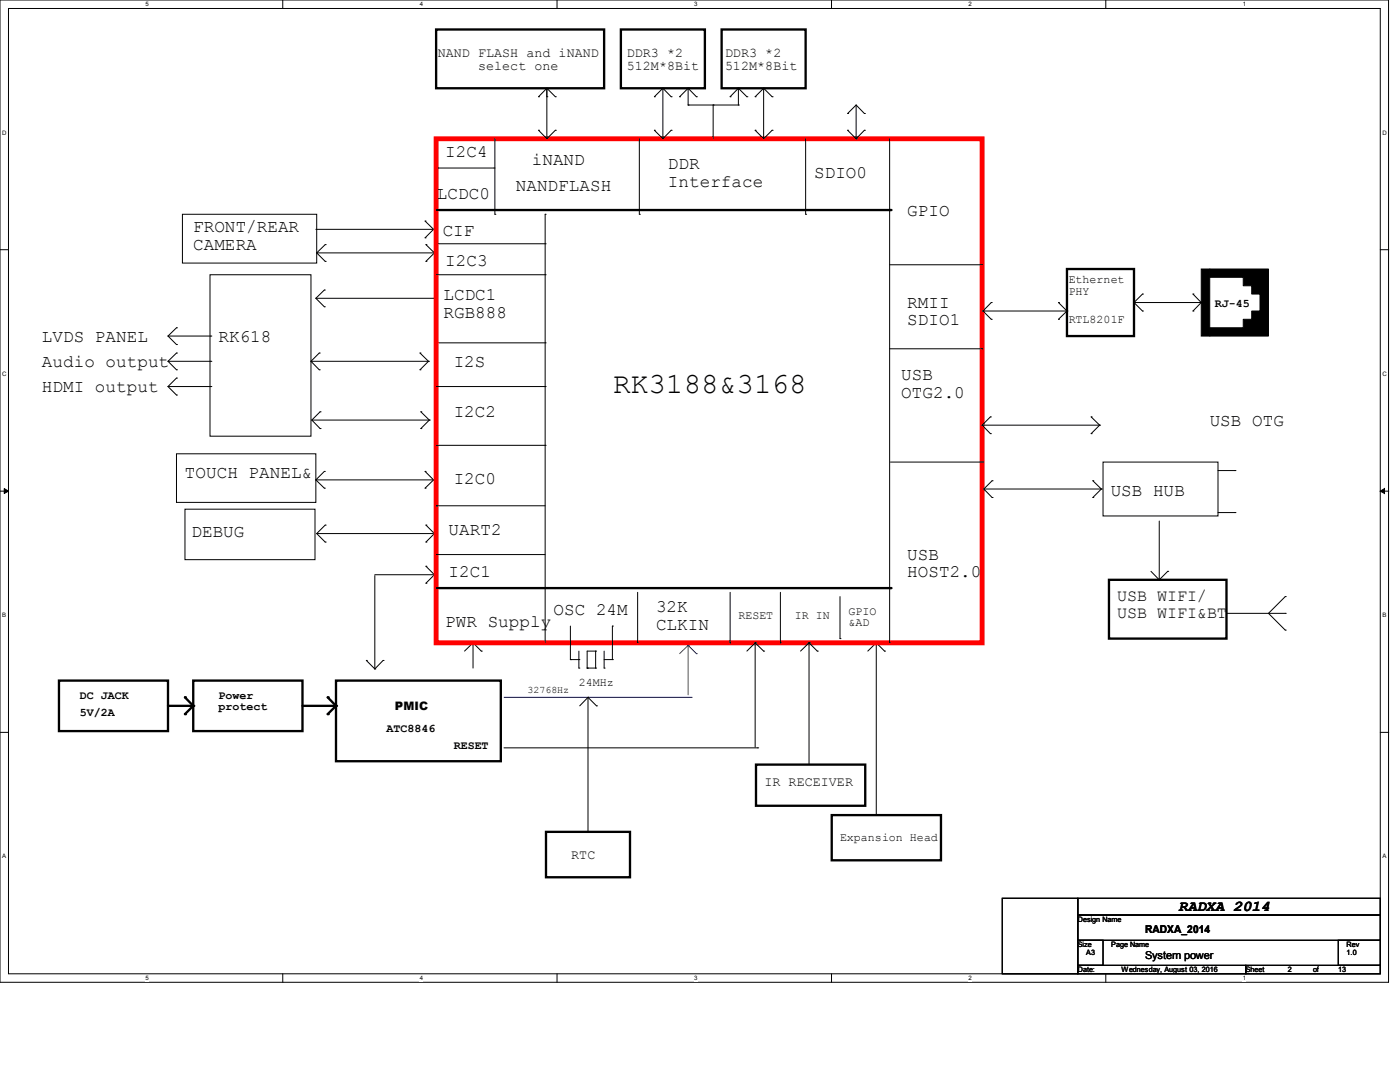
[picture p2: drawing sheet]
<svg xmlns="http://www.w3.org/2000/svg" width="279mm" height="216mm" viewBox="0 0 279 216" stroke-linecap="round" stroke-linejoin="round" font-family="sans-serif">
<path d="M0 0h277.1v196h-277.1zM1.7 1.7h273.8v192.6h-273.8z" fill="none" stroke="#000" stroke-width=".2"/>
<g fill="#fff">
<path d="M29 .2h.7v1.3h-.7z"/>
<path d="M29 194.5h.7v1.3h-.7z"/>
</g>
<path d="M56.4 0v1.7M56.4 194.3v1.7" fill="none" stroke="#000" stroke-width=".2"/>
<g fill="#fff">
<path d="M83.8 .2h.6v1.3h-.6z"/>
<path d="M83.8 194.5h.6v1.3h-.6z"/>
</g>
<path d="M111.2 0v1.7M111.2 194.3v1.7" fill="none" stroke="#000" stroke-width=".2"/>
<g fill="#fff">
<path d="M138.5 .2h.6v1.3h-.6z"/>
<path d="M138.5 194.5h.6v1.3h-.6z"/>
</g>
<path d="M165.9 0v1.7M165.9 194.3v1.7" fill="none" stroke="#000" stroke-width=".2"/>
<g fill="#fff">
<path d="M193.3 .2h.6v1.3h-.6z"/>
<path d="M193.3 194.5h.6v1.3h-.6z"/>
</g>
<path d="M220.7 0v1.7M220.7 194.3v1.7" fill="none" stroke="#000" stroke-width=".2"/>
<g fill="#fff">
<path d="M248 .2h.7v1.3h-.7z"/>
<path d="M248 194.5h.7v1.3h-.7z"/>
<path d="M.4 25.7h.8v1.4h-.8z"/>
<path d="M275.9 25.7h.8v1.4h-.8z"/>
<path d="M.4 73.9h.8v1.3h-.8z"/>
<path d="M275.9 73.9h.8v1.3h-.8z"/>
</g>
<path d="M0 49.8h1.7M275.5 49.8h1.7" fill="none" stroke="#000" stroke-width=".2"/>
<g fill="#fff">
<path d="M.4 122h.8v1.4h-.8z"/>
<path d="M275.9 122h.7v1.4h-.7z"/>
</g>
<path d="M0 98h1.7M275.5 98h1.7" fill="none" stroke="#000" stroke-width=".2"/>
<path d="M.8 97.5l.9 .5-.9 .5zM275.5 98l.8-.5v1z" fill="#000" stroke="#000" stroke-width=".2"/>
<g fill="#fff">
<path d="M.4 170.2h.8v1.3h-.8z"/>
<path d="M275.9 170.2h.7v1.3h-.7z"/>
</g>
<g fill="none" stroke="#000" stroke-width=".2">
<path d="M107.5 19.3h.1M109.1 19.3h.1M109.1 17.6l-1.6 1.7M109.1 17.6l1.7 1.7M109.1 17.6v10.1M110.8 19.3h.1M130.6 19.3h.1M132.3 17.6h.1M132.3 17.6l1.6 1.7M132.3 17.6l-1.7 1.7M132.3 17.6v10.1M133.9 19.3h.1"/>
<path d="M135.6 19.3h.1M137.3 17.6h.1M137.3 17.6l1.7 1.7M137.3 17.6l-1.7 1.7M137.3 17.6v3.4M139 19.3h.1M145.7 19.3h.1M147.4 17.6h.1M147.4 17.6v3.4M147.4 17.6l-1.7 1.7M147.4 17.6l1.7 1.7M149.1 19.3h.1"/>
<path d="M150.7 19.3h.1M152.4 17.6h.1M152.4 17.6l1.7 1.7M152.4 17.6l-1.7 1.7M152.4 17.6v10.1M154.1 19.3h.1M87.4 33.5h11.2M98.6 33.5h.1M98.8 27.7v15.1M107.5 26h.1M107.5 26l1.6 1.7M109.1 27.7h.1"/>
<path d="M110.8 26h.1M110.8 26l-1.7 1.7M127.6 27.7v15.1M130.6 26h.1M130.6 26l1.7 1.7M133.9 26h.1M133.9 26l-1.6 1.7M137.3 21h.1M137.3 21h10.1M142.3 21h.1M142.3 21v6.7M147.4 21h.1"/>
<path d="M150.7 26h.1M150.7 26l1.7 1.7M154.1 26h.1M154.1 26l-1.7 1.7M160.8 27.7v15.1M169.2 22.6h.1M169.2 26h.1M169.2 26l1.7 1.7M170.9 27.7h.1M170.9 21l1.6 1.6M170.9 21l-1.7 1.6M170.9 21v6.7"/>
<path d="M172.5 22.6h.1M172.5 26h.1M172.5 26l-1.6 1.7M177.5 27.7v100.6M36.4 42.8h26.8v9.7h-26.8zM41.9 54.8h20.2v32.2h-20.2zM63 45.8h23.5M63 59.5l1.7 1.7M63 59.5h23.5M63.2 50.5h23.5M63.2 50.5l1.7 1.7M64.7 57.9h.1"/>
<path d="M64.7 57.9l-1.7 1.6M64.9 52.2h.1M64.9 48.8h.1M64.9 48.8l-1.7 1.7M84.8 47.5h.1M84.8 44.1h.1M84.8 44.1l1.7 1.7M85 52.2h.1M85 48.8h.1M85 48.8l1.7 1.7M86.5 45.8h.1M86.5 59.5h.1"/>
<path d="M86.5 45.8l-1.7 1.7M86.7 50.5h.1M86.7 50.5l-1.7 1.7M87 54.8h21.8M87.4 48.6h21.4M98.8 42.8h.1M108.8 48.6h.1M108.8 42.8h.1M108.8 54.8h.1M108.8 42.8v85.5M127.6 42.8h.1M160.8 42.8h.1"/>
<path d="M177.5 52.8h18.5M196 52.8h.1M228 58.7h.1M228 58.7l-1.7 1.7M238.1 58.7h.1M238.1 58.7l1.6 1.7M33.5 67.1h8.6M33.5 67.1l1.7 1.6M33.5 72.1h8.6M33.5 72.1l1.7 1.7M33.5 77.1h8.6M33.5 77.1l1.7 1.7"/>
<path d="M35.2 68.7h.1M35.2 65.4h.1M35.2 73.8h.1M35.2 70.4h.1M35.2 78.8h.1M35.2 75.4h.1M35.2 65.4l-1.7 1.7M35.2 70.4l-1.7 1.7M35.2 75.4l-1.7 1.7M42.1 67.1h.1M42.1 72.1h.1M42.1 77.1h.1"/>
<path d="M62.1 72.1h23.4M62.1 72.1l1.6 1.7M63.7 73.8h.1M63.7 70.4h.1M63.7 70.4l-1.6 1.7M64.7 61.2h.1M83.8 73.8h.1M83.8 70.4h.1M83.8 70.4l1.7 1.7M85.5 72.1h.1M85.5 72.1l-1.7 1.7M87 68.4h21.8"/>
<path d="M87 77.1h21.8M108.8 68.4h.1M108.8 77.1h.1M177.5 69.6h18.5M196 69.6h.1M196.2 62.1h16.7M196.2 62.1l1.6 1.6M197.8 60.4h.1M197.8 63.7h.1M197.8 60.4l-1.6 1.7M211.2 60.4h.1M211.2 63.7h.1"/>
<path d="M211.2 60.4l1.7 1.7M212.9 62.1h.1M212.9 62.1l-1.7 1.6M226.3 60.4l1.7 1.7M226.3 60.4h13.4M228 62.1h.1M238.1 62.1h.1M239.7 60.4h.1M239.7 60.4l-1.6 1.7M35.2 90.6h27.8v9.6h-27.8zM62.2 83.8h23.5M62.2 83.8l1.7 1.7"/>
<path d="M63 95.8h23.5M63 95.8l1.7 1.6M63.9 85.5h.1M63.9 82.2h.1M63.9 82.2l-1.7 1.6M64.7 94.1h.1M64.7 97.4h.1M64.7 94.1l-1.7 1.7M84 85.5h.1M84 82.2h.1M84 82.2l1.7 1.6M84.8 97.4h.1"/>
<path d="M84.8 94.1h.1M84.8 94.1l1.7 1.7M85.7 83.8h.1M85.7 83.8l-1.7 1.7M86.5 95.8h.1M86.5 95.8l-1.7 1.6M87 88.9h21.8M108.8 88.9h.1M177.7 92.2h18.5M196 84.8l1.7 1.7M196 84.8h23.5M196.2 92.2h.1"/>
<path d="M196.3 97.6h23.5M196.3 97.6l1.7 1.7M197.7 83.2h.1M197.7 86.5h.1M197.7 83.2l-1.7 1.6M198 95.9h.1M198 99.3h.1M198 95.9l-1.7 1.7M217.8 83.2h.1M217.8 86.5h.1M217.8 83.2l1.7 1.6M218.1 95.9h.1"/>
<path d="M218.1 99.3h.1M218.1 95.9l1.7 1.7M219.5 84.8h.1M219.5 84.8l-1.7 1.7M219.8 97.6h.1M219.8 97.6l-1.7 1.7M220.1 92.2h23v10.8h-23zM243.1 93.9h3.4M246.5 93.9h.1M36.9 101.6h26v10.1h-26zM63.2 106.5h23.5M63.2 106.5l1.7 1.7"/>
<path d="M64.9 108.2h.1M64.9 104.8h.1M64.9 104.8l-1.7 1.7M74.8 114.9v18.6M74.8 114.7h11.9M85 104.8h.1M85 108.2h.1M85 116.4h.1M85 113h.1M85 104.8l1.7 1.7M85 113l1.7 1.7M86.7 106.5h.1"/>
<path d="M86.7 114.7h.1M86.7 106.5l-1.7 1.7M86.7 114.7l-1.7 1.7M87 110.7h.1M87 100.9h.1M87 110.7h21.8M87 100.9h21.8M127.3 118.2v10.1M145.7 118.2v10.1M155.7 118.2v10.1M167.6 119v8.4M229.7 114l1.7 1.7"/>
<path d="M231.4 115.7h.1M231.4 104v11.7M233 114h.1M233 114l-1.6 1.7M243.1 102.3h3.4M246.5 102.3h.1M256.5 119h.1M256.5 119l-3.3 3.4 3.3 3.3M73.1 131.8h.1M73.1 131.8l1.7 1.7M74.8 133.5h.1M76.5 131.8h.1"/>
<path d="M76.5 131.8l-1.7 1.7M94.4 128.3h.1M94.4 128.3l-1.7 1.6M94.4 128.3v5M94.4 128.3l1.7 1.6M96.1 129.9h.1M113.8 131.6h.1M113.8 124.9v6.7M113.8 131.6h1.7M115.5 133.3h.1M115.5 131.6h.1M115.5 129.9v3.4"/>
<path d="M117.2 133.3h.1M117.2 133.3h1.7M117.3 139.1h.1M117.3 139.1v26.9M117.3 139.1l-1.6 1.7M117.3 139.1l1.7 1.7M118.9 129.9h.1M118.9 133.3h.1M118.9 129.9h-1.7v3.4M118.9 129.9v3.4M120.6 133.3h.1M120.6 131.6h1.6"/>
<path d="M120.6 129.9v3.4M122.2 124.9h.1M122.2 131.6h.1M122.2 124.9v6.7M127.3 128.3h.1M145.7 128.3h.1M150.7 128.3h.1M150.7 128.3l1.7 1.6M150.7 128.3l-1.6 1.6M150.7 128.3v20.8M152.4 129.9h.1M155.7 128.3h.1"/>
<path d="M161.5 128.3h.1M161.5 128.3l-1.7 1.6M161.5 128.3v24.1M161.5 128.3l1.6 1.6M163.1 129.9h.1M167.6 127.4h.1M174.9 128.3h.1M174.9 128.3v34.3M174.9 128.3l-1.7 1.6M174.9 128.3l1.6 1.6M176.5 129.9h.1M177.5 128.3h.1"/>
<path d="M244.8 122.4h11.7M256.5 122.4h.1M256.5 125.7h.1M0 146.1h1.7M100.6 149.2h50.6M119 140.8h.1M151.2 149.2h.1M275.5 146.1h1.7M200 179.2h15.1v15.1h-15.1zM215.1 179.2h60.4v3.4h-60.4zM215.1 182.6h60.4v5h-60.4zM215.1 187.6h5v5h-5z"/>
<path d="M215.1 192.6h33.5v1.7h-33.5zM248.6 192.6h26.9v1.7h-26.9zM267.1 187.6h8.4v5h-8.4z"/>
</g>
<g fill="none" stroke="#000" stroke-width=".47">
<path d="M87 5.9h33.6v11.7h-33.6zM123.9 5.9h16.8v11.7h-16.8zM144 5.9h16.8v11.7h-16.8zM87.2 41.9h90.5M212.9 53.7h13.4v13.4h-13.4zM87.2 117.3h90.5M221.3 115.7h23.5v11.7h-23.5zM11.8 135.8h21.7v10.1h-21.7zM36.9 139.1l1.7 1.7M38.6 135.8h21.8v10.1h-21.8zM65.4 139.1l1.7 1.7M67.1 135.8h32.8v16.1h-32.8z"/>
<path d="M33.5 140.8h5.1M38.6 140.8l-1.7 1.7M60.4 140.8h6.7M67.1 140.8l-1.7 1.7M150.9 152.6h21.8v8.2h-21.8zM109 166h16.7v9h-16.7zM166 162.6h21.8v9.1h-21.8z"/>
</g>
<path d="M100.6 139.1h37.4M137.3 128.8h.1M137.3 128.8l1.7 1.6M137.3 128.8l-1.7 1.6M137.3 128.8v9.8M138 139.1h.1M139 130.4h.1" fill="none" stroke="#00f" stroke-width=".2"/>
<path d="M87 27.7h109v100.6h-109z" fill="none" stroke="#f00" stroke-width=".97"/>
<g fill="#000">
<circle cx="177.7" cy="41.9" r=".23"/>
<circle cx="177.7" cy="117.3" r=".23"/>
<circle cx="36.9" cy="139.1" r=".23"/>
<circle cx="65.4" cy="139.1" r=".23"/>
<circle cx="36.9" cy="142.5" r=".23"/>
<circle cx="38.6" cy="140.8" r=".23"/>
<circle cx="65.4" cy="142.5" r=".23"/>
<circle cx="67.1" cy="140.8" r=".23"/>
</g>
<g fill="#000" stroke="#000" stroke-width=".2">
<path d="M239.7 53.7h1.7v13.4h-1.7z" fill-rule="evenodd"/>
<path d="M241.4 53.7h11.8v13.4h-11.8v-1.7h6.7v-1.7h1.7v-1.6h1.7v-3.4h-1.7v-1.7h-1.7v-1.7h-6.7z" fill-rule="evenodd"/>
</g>
<text font-size="5.8" x="122.4" y="78.4">RK3188&amp;3168</text>
<g font-size="3.5">
<text x="88.9" y="31.3">I2C4</text>
<text x="106.1" y="32.9">iNAND</text>
<text x="133.3" y="33.8">DDR</text>
<text x="162.5" y="35.5">SDIO0</text>
<text x="87.2" y="39.7">LCDC0</text>
<text x="103" y="38.1">NANDFLASH</text>
<text x="133.3" y="37.3">Interface</text>
<text x="38.6" y="46.4">FRONT/REAR</text>
<text x="88.4" y="47">CIF</text>
<text x="181.1" y="43">GPIO</text>
<text x="38.6" y="49.9">CAMERA</text>
<text x="88.9" y="53">I2C3</text>
<text x="88.5" y="59.9">LCDC1</text>
<text x="88.5" y="63.5">RGB888</text>
<text x="181.1" y="61.4">RMII</text>
<text x="181.1" y="64.9">SDIO1</text>
<text x="8.4" y="68.2">LVDS PANEL</text>
<text x="43.6" y="68.2">RK618</text>
<text x="8.4" y="73.2">Audio output</text>
<text x="90.6" y="73.2">I2S</text>
<text x="179.9" y="75.9">USB</text>
<text x="8.4" y="78.2">HDMI output</text>
<text x="90.6" y="83.2">I2C2</text>
<text x="179.9" y="79.4">OTG2.0</text>
<text x="241.4" y="84.9">USB OTG</text>
<text x="36.9" y="95.3">TOUCH PANEL&amp;</text>
<text x="90.6" y="96.6">I2C0</text>
<text x="221.7" y="99">USB HUB</text>
<text x="38.2" y="107.1">DEBUG</text>
<text x="89.5" y="106.7">UART2</text>
<text x="181.1" y="111.7">USB</text>
<text x="89.5" y="115.1">I2C1</text>
<text x="181.1" y="115.2">HOST2.0</text>
<text x="88.9" y="125.1">PWR Supply</text>
<text x="110.5" y="122.6">OSC 24M</text>
<text x="130.9" y="122.1">32K</text>
<text x="130.9" y="125.6">CLKIN</text>
</g>
<g font-size="3.3">
<text x="223" y="120">USB WIFI/</text>
<text x="223" y="123.4">USB WIFI&amp;BT</text>
</g>
<text font-size="3" x="235.2" y="181.8">RADXA_2014</text>
<g font-size="2.7">
<text x="87.4" y="11.4">NAND FLASH and iNAND</text>
<text x="125.1" y="11.4">DDR3 *2</text>
<text x="144.7" y="11.4">DDR3 *2</text>
<text x="95.4" y="14.1">select one</text>
<text x="125.1" y="14.1">512M*8Bit</text>
<text x="144.7" y="14.1">512M*8Bit</text>
<text x="152.6" y="156.9">IR RECEIVER</text>
<text x="114" y="171.5">RTC</text>
</g>
<g font-size="2.3">
<text x="213.3" y="56.6">Ethernet</text>
<text x="213.3" y="58.9">PHY</text>
<text x="213.3" y="64.4">RTL8201F</text>
<text x="242.4" y="61.3">RJ-45</text>
<text x="147.4" y="123.4">RESET</text>
<text x="158.6" y="123.4">IR IN</text>
<text x="169.3" y="122.6">GPIO</text>
<text x="169.3" y="125">&amp;AD</text>
<text x="115.5" y="136.9">24MHz</text>
<text x="16" y="139.6">DC JACK</text>
<text x="16" y="142.9">5V/2A</text>
<text x="43.6" y="139.4">Power</text>
<text x="43.6" y="141.7">protect</text>
<text x="78.8" y="141.7">PMIC</text>
<text x="77.1" y="146.1">ATC8846</text>
<text x="90.6" y="149.4">RESET</text>
<text x="167.6" y="167.9">Expansion Head</text>
</g>
<g font-size="2.2">
<text x="228.5" y="186.3">RADXA_2014</text>
<text x="228.5" y="191.3">System power</text>
</g>
<text font-size="2" x="105.3" y="138.2">32768Hz</text>
<g font-size="1.5">
<text x="215.1" y="183.9">Design Name</text>
<text x="215.1" y="189">Size</text>
<text x="216.8" y="190.6">A3</text>
<text x="221.8" y="189">Page Name</text>
<text x="268.7" y="189">Rev</text>
<text x="268.7" y="190.6">1.0</text>
<text x="215.1" y="194">Date:</text>
<text x="223.8" y="194">Wednesday, August 03, 2016</text>
<text x="248.6" y="194">Sheet</text>
<text x="257" y="194">2</text>
<text x="262.1" y="194">of</text>
<text x="267.1" y="194">13</text>
</g>
<g font-size="1.2">
<text x="29" y="1.3">5</text>
<text x="83.8" y="1.3">4</text>
<text x="138.5" y="1.3">3</text>
<text x="193.3" y="1.3">2</text>
<text x="248" y="1.3">1</text>
<text x=".4" y="26.9">D</text>
<text x="275.9" y="26.9">D</text>
<text x=".4" y="75">C</text>
<text x="275.9" y="75">C</text>
<text x=".4" y="123.2">B</text>
<text x="275.9" y="123.2">B</text>
<text x=".4" y="171.3">A</text>
<text x="275.9" y="171.3">A</text>
<text x="29" y="195.6">5</text>
<text x="83.8" y="195.6">4</text>
<text x="138.5" y="195.6">3</text>
<text x="193.3" y="195.6">2</text>
<text x="248" y="195.6">1</text>
</g>
</svg>
